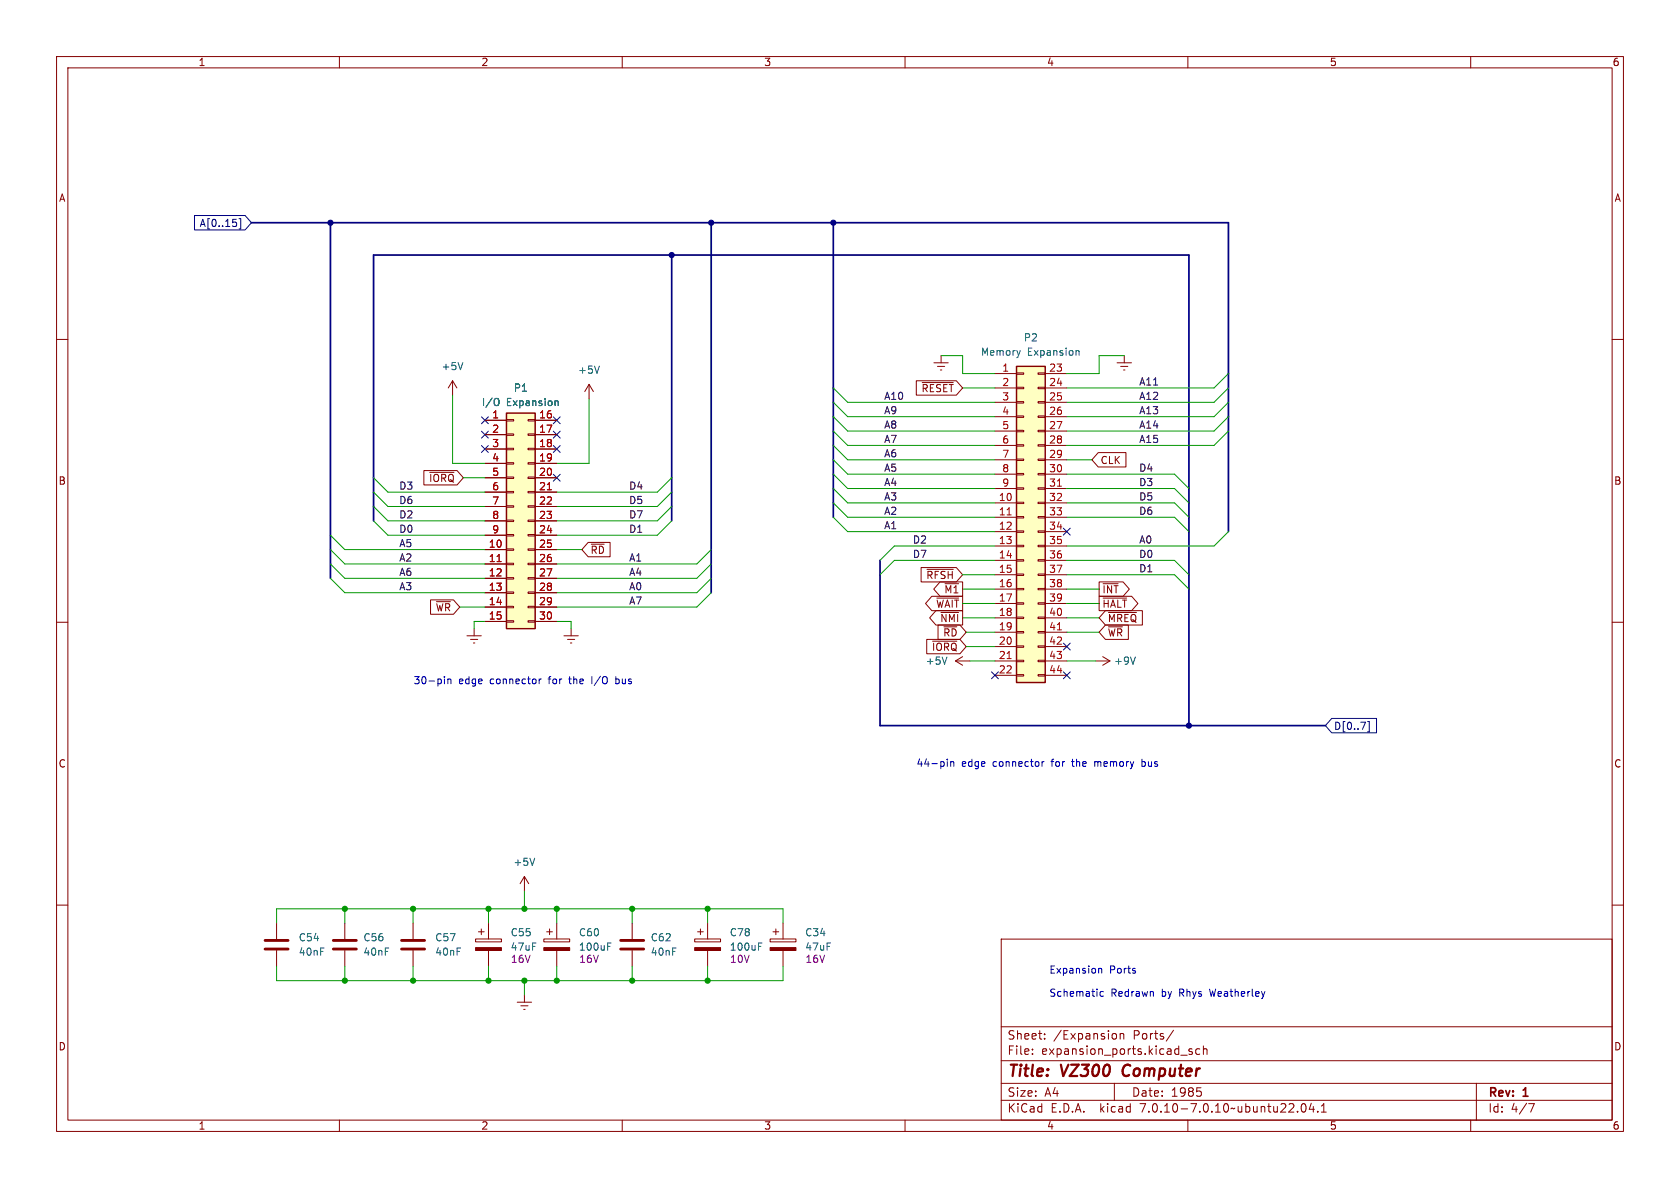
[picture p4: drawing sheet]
<svg xmlns="http://www.w3.org/2000/svg" width="297mm" height="210mm" viewBox="0 0 297 210" stroke-linecap="round" stroke-linejoin="round" font-family="sans-serif">
<g fill="none" stroke="#840000" stroke-width=".18">
<path d="M10 10h277v190h-277zM12 12h273v186h-273zM60 10v2M110 10v2M160 10v2M210 10v2M260 10v2M10 60h2M285 60h2M80 67.3l-.8 1.3M80 67.3v2.6M80 67.3l.8 1.3"/>
<path d="M85.7 74.3h3.8M85.7 76.8h3.8M85.7 79.4h3.8M89.5 79.2h1.3v.3h-1.3zM89.5 76.7h1.3v.3h-1.3zM89.5 74.2h1.3v.2h-1.3zM93.3 79.2h1.3v.3h-1.3zM93.3 76.7h1.3v.3h-1.3zM93.3 74.2h1.3v.2h-1.3zM94.6 74.3h3.8M94.6 76.8h3.8M94.6 79.4h3.8"/>
<path d="M104.1 67.9l-.7 1.3M104.1 67.9v2.6M104.1 67.9l.8 1.3M162 67.3h7.1l1.1 1.3-1.1 1.3h-7.1zM163 67.6h5.5M165.1 64.1h2.5M165.7 64.8h1.3M166.2 65.4h.3M166.4 62.9v1.2M175.9 66h3.8M175.9 68.6h3.8M175.9 71.1h3.8"/>
<path d="M175.9 73.7h3.8M175.9 76.2h3.8M175.9 78.7h3.8M179.7 78.6h1.3v.3h-1.3zM179.7 76.1h1.3v.2h-1.3zM179.7 73.5h1.3v.3h-1.3zM179.7 71h1.3v.2h-1.3zM179.7 68.5h1.3v.2h-1.3zM179.7 65.9h1.3v.3h-1.3zM183.5 78.6h1.3v.3h-1.3zM183.5 76.1h1.3v.2h-1.3zM183.5 73.5h1.3v.3h-1.3z"/>
<path d="M183.5 71h1.3v.2h-1.3zM183.5 68.5h1.3v.2h-1.3zM183.5 65.9h1.3v.3h-1.3zM184.8 66h3.8M184.8 68.6h3.8M184.8 71.1h3.8M184.8 73.7h3.8M184.8 76.2h3.8M184.8 78.7h3.8M197.5 64.1h2.5M198.1 64.8h1.3M198.6 65.4h.3"/>
<path d="M198.8 62.9v1.2M74.9 83.2h5.9l1.1 1.3-1.1 1.2h-5.9zM76 83.5h4.3M85.7 97.2h3.8M85.7 99.7h3.8M85.7 81.9h3.8M85.7 84.5h3.8M85.7 87h3.8M85.7 89.5h3.8M85.7 92.1h3.8M85.7 94.6h3.8M89.5 99.6h1.3v.2h-1.3z"/>
<path d="M89.5 97h1.3v.3h-1.3zM89.5 94.5h1.3v.2h-1.3zM89.5 91.9h1.3v.3h-1.3zM89.5 89.4h1.3v.3h-1.3zM89.5 86.9h1.3v.2h-1.3zM89.5 84.3h1.3v.3h-1.3zM89.5 81.8h1.3v.2h-1.3zM93.3 99.6h1.3v.2h-1.3zM93.3 97h1.3v.3h-1.3zM93.3 94.5h1.3v.2h-1.3zM93.3 91.9h1.3v.3h-1.3zM93.3 89.4h1.3v.3h-1.3z"/>
<path d="M93.3 86.9h1.3v.2h-1.3zM93.3 84.3h1.3v.3h-1.3zM93.3 81.8h1.3v.2h-1.3zM94.6 97.2h3.8M94.6 99.7h3.8M94.6 81.9h3.8M94.6 84.5h3.8M94.6 87h3.8M94.6 89.5h3.8M94.6 92.1h3.8M94.6 94.6h3.8M104 95.9h3.9v2.5h-3.9l-1.1-1.2z"/>
<path d="M104.5 96.2h2.3M175.9 88.9h3.8M175.9 91.4h3.8M175.9 94h3.8M175.9 96.5h3.8M175.9 99.1h3.8M175.9 81.3h3.8M175.9 83.8h3.8M175.9 86.4h3.8M179.7 98.9h1.3v.3h-1.3zM179.7 96.4h1.3v.2h-1.3zM179.7 93.9h1.3v.2h-1.3z"/>
<path d="M179.7 91.3h1.3v.3h-1.3zM179.7 88.8h1.3v.2h-1.3zM179.7 86.2h1.3v.3h-1.3zM179.7 83.7h1.3v.2h-1.3zM179.7 81.2h1.3v.2h-1.3zM183.5 98.9h1.3v.3h-1.3zM183.5 96.4h1.3v.2h-1.3zM183.5 93.9h1.3v.2h-1.3zM183.5 91.3h1.3v.3h-1.3zM183.5 88.8h1.3v.2h-1.3zM183.5 86.2h1.3v.3h-1.3zM183.5 83.7h1.3v.2h-1.3z"/>
<path d="M183.5 81.2h1.3v.2h-1.3zM184.8 88.9h3.8M184.8 91.4h3.8M184.8 94h3.8M184.8 96.5h3.8M184.8 99.1h3.8M184.8 81.3h3.8M184.8 83.8h3.8M184.8 86.4h3.8M194.2 80h4.9v2.6h-4.9l-1.2-1.3zM10 110h2M76.1 106h4.1l1.1 1.3-1.1 1.3h-4.1z"/>
<path d="M77.2 106.4h2.4M82.5 112.4h2.6M83.2 113h1.3M83.7 113.7h.2M83.8 111.1v1.3M85.7 102.2h3.8M85.7 104.8h3.8M85.7 107.3h3.8M85.7 109.9h3.8M89.5 109.7h1.3v.3h-1.3zM89.5 107.2h1.3v.2h-1.3zM89.5 104.6h1.3v.3h-1.3z"/>
<path d="M89.5 102.1h1.3v.3h-1.3zM93.3 109.7h1.3v.3h-1.3zM93.3 107.2h1.3v.2h-1.3zM93.3 104.6h1.3v.3h-1.3zM93.3 102.1h1.3v.3h-1.3zM94.6 102.2h3.8M94.6 104.8h3.8M94.6 107.3h3.8M94.6 109.9h3.8M99.7 112.4h2.5M100.3 113h1.3M100.8 113.7h.3"/>
<path d="M101 111.1v1.3M162.8 100.3h6.3l1.1 1.3-1.1 1.3h-6.3zM163.8 113h5.9l1.1 1.3-1.1 1.3h-5.9zM163.9 100.6h4.6M164.7 105.4h5.5v2.6h-5.5l-1.1-1.3zM164.9 113.3h4.3M165.5 107.9h4.7v2.6h-4.7l-1.2-1.3zM165.6 105.7h3.9M165.8 110.5h3.9l1.1 1.3-1.1 1.2h-3.9zM166.2 102.9h4v2.5h-4l-1.1-1.3zM166.3 108.3h3.2M168.9 116.8l1.3 .8"/>
<path d="M168.9 116.8h2.5M170.2 116.1l-1.3 .7M175.9 116.8h3.8M175.9 101.6h3.8M175.9 104.1h3.8M175.9 106.7h3.8M175.9 109.2h3.8M175.9 111.8h3.8M175.9 114.3h3.8M175.9 119.4h3.8M179.7 119.3h1.3v.2h-1.3zM179.7 116.7h1.3v.3h-1.3z"/>
<path d="M179.7 114.2h1.3v.2h-1.3zM179.7 111.6h1.3v.3h-1.3zM179.7 109.1h1.3v.2h-1.3zM179.7 106.6h1.3v.2h-1.3zM179.7 104h1.3v.3h-1.3zM179.7 101.5h1.3v.2h-1.3zM183.5 119.3h1.3v.2h-1.3zM183.5 116.7h1.3v.3h-1.3zM183.5 114.2h1.3v.2h-1.3zM183.5 111.6h1.3v.3h-1.3zM183.5 109.1h1.3v.2h-1.3zM183.5 106.6h1.3v.2h-1.3z"/>
<path d="M183.5 104h1.3v.3h-1.3zM183.5 101.5h1.3v.2h-1.3zM184.8 116.8h3.8M184.8 101.6h3.8M184.8 104.1h3.8M184.8 106.7h3.8M184.8 109.2h3.8M184.8 111.8h3.8M184.8 114.3h3.8M184.8 119.4h3.8M193.7 116.8h2.5M194.3 102.9h4.2l1.2 1.2-1.2 1.3h-4.2z"/>
<path d="M194.3 105.4h5.8l1.1 1.3-1.1 1.3h-5.8zM194.9 116.1l1.3 .7M195 103.2h2.7M195 105.7h4.2M195.4 107.9h6.6v2.6h-6.6l-1.1-1.3zM195.4 110.5h4.1v2.5h-4.1l-1.1-1.2zM196 108.3h4.9M196.2 116.8l-1.3 .8M285 110h2M10 160h2M92.7 154.9l-.8 1.3M92.7 154.9v2.6"/>
<path d="M92.7 154.9l.8 1.3M285 160h2M48.9 163.2v2.8M48.9 168v2.8M61 163.2v2.8M61 168v2.8M73 163.2v2.8M73 168v2.8M84.1 166h4.5v.5h-4.5zM84.6 164.7h1M85.1 164.2v1M86.4 163.2v2.8"/>
<path d="M86.4 168v2.8M91.4 177.2h2.6M92.1 177.8h1.2M92.6 178.4h.2M92.7 175.9v1.3M96.1 166h4.6v.5h-4.6zM96.6 164.7h1.1M97.2 164.2v1M98.4 163.2v2.8M98.4 168v2.8M111.8 163.2v2.8M111.8 168v2.8"/>
<path d="M122.8 166h4.6v.5h-4.6zM123.3 164.7h1M123.8 164.2v1M125.1 163.2v2.8M125.1 168v2.8M136.1 166h4.6v.5h-4.6zM136.7 164.7h1M137.2 164.2v1M138.4 163.2v2.8M138.4 168v2.8M177 166h108v32h-108zM60 198v2"/>
<path d="M110 198v2M160 198v2M177 194.5h108M177 191.5h108M177 187.5h108M177 181.5h108M182.5 186.3v.1M182.5 185.5v.1M184.7 183.6v.1M184.7 182.8v.1M197 191.5v3M197.1 182.7l.3 .3v.4l-.3 .3"/>
<path d="M198 182.8l.2-.1 .4 .1 .1 .9M198 182.7v1M207.5 182.1l-1.3 2M208.7 186.5h1.2M210 198v2M210.7 185.5l-.3-.1-.2 .2v.2l.5 .2v.3h-.5M212.1 185.5l-.4-.1-.3 .3v.4l.1 .2h.6M212.2 192.9l.2 .3-.2 .5M212.7 185.5l.3-.1 .3 .1 .1 .9M212.7 184.9v1.5M229.4 196.5v.1M230.2 195.2l.2-.1a.81 .81 0 0 1 .6 .6 .81 .81 0 0 1-.3 .8l-.2 .1a.81 .81 0 0 1-.3-1.4z"/>
<path d="M231.8 195l-.3 1.1h.9M232.2 195.6v1M233 196.5v.1M233.6 196.6h.9M233.6 195.5l.4-.4v1.5M260 198v2M261 191.5v6.5M270.2 195.1h1l-.6 1.5"/>
</g>
<path d="M198.8 188.5a1.27 1.27 0 0 0-.1 1.6" fill="none" stroke="#840000" stroke-width=".4"/>
<g fill="none" stroke="#006464" stroke-width=".18">
<path d="M81.8 64.1l-.4 1.2M87.9 70.4l.1 .1a.81 .81 0 0 1-.1 1.2M98.2 70.9h.4l.1 .8M106 64.7l-.5 1.3M180.4 62l-.3 .8M190.3 62h.4l.1 .8M167.4 116.1l-.4 1.3M200.7 116.1l-.4 1.3M94.5 151.7l-.4 1.3M107.4 167.3h.4M107.4 166.7h.6M134.1 167.3h.4"/>
<path d="M134.1 166.7h.6"/>
</g>
<g fill="#ffffc2" stroke="#ffffc2" stroke-width=".18">
<path d="M89.5 73h5.1v38.1h-5.1z"/>
<path d="M179.7 64.8h5.1v55.9h-5.1z"/>
</g>
<path d="M89.5 73h5.1v38.1h-5.1zM179.7 64.8h5.1v55.9h-5.1z" fill="none" stroke="#840000" stroke-width=".25"/>
<path d="M87.9 99.3h.7M96.8 86.6h.7M178 91h.8M186.9 85.9h.8M178 116.4h.8M186.9 111.3h.8" fill="none" stroke="#a90000" stroke-width=".18"/>
<path d="M46.9 167.8h4M46.9 166.2h4M58.9 167.8h4.1M58.9 166.2h4.1M71 167.8h4.1M71 166.2h4.1M109.7 167.8h4.1M109.7 166.2h4.1" fill="none" stroke="#840000" stroke-width=".51"/>
<g fill="#840000" stroke="#840000" stroke-width=".18">
<path d="M96.1 167.5h4.6v.5h-4.6z"/>
<path d="M84.1 167.5h4.5v.5h-4.5z"/>
<path d="M136.1 167.5h4.6v.5h-4.6z"/>
<path d="M122.8 167.5h4.6v.5h-4.6z"/>
</g>
<g fill="none" stroke="#000084" stroke-width=".18">
<path d="M34.4 38.1h8.9l1.1 1.3-1.1 1.2h-8.9zM41.8 39.4v.5M42.3 38.6h.3v1.9h-.3M85.1 78.8l1.2 1.2M85.1 76.2l1.2 1.2M85.1 73.7l1.2 1.2M86.3 78.8l-1.2 1.2M86.3 76.2l-1.2 1.2M86.3 73.7l-1.2 1.2M97.8 76.2l1.2 1.2M97.8 78.8l1.2 1.2M97.8 73.7l1.2 1.2"/>
<path d="M99 76.2l-1.2 1.2M99 78.8l-1.2 1.2M99 73.7l-1.2 1.2M97.8 83.8l1.2 1.3M99 83.8l-1.2 1.3M188 93.4l1.2 1.2M189.2 93.4l-1.2 1.2M175.3 118.8l1.2 1.2M176.5 118.8l-1.2 1.2M188 118.8l1.2 1.2M188 113.7l1.2 1.2M189.2 118.8l-1.2 1.2"/>
<path d="M189.2 113.7l-1.2 1.2M235.4 127h8v2.5h-8l-1.1-1.2zM241.8 127.5h.3v1.9h-.3"/>
</g>
<g fill="none" stroke="#0000c2" stroke-width=".18">
<path d="M78.6 119.6v.1M104.6 119.6v1.3M108.9 119.6v1.3M78.6 120v.9M79.2 120v.9M79.2 120.1l.2-.1 .3 .1v.8M95.3 120v.9M95.7 120l-.4 .3M108.9 120.8l.3 .1M109.2 120l-.3 .1M167.5 134.2v.1M167.5 134.6v.9"/>
<path d="M168.1 134.6v.9M168.1 134.8l.2-.2 .3 .1v.8M184.2 134.6v.9M184.6 134.6l-.4 .3M193.5 134.6v.9M193.7 134.6l-.2 .2M201.9 134.2v1.3M201.9 135.4l.3 .1M202.2 134.6l-.3 .1M194.2 171.2v.8M194.2 171.3l.2-.1h.3l.1 .8M195.1 175.3h-.4l-.2 .2 .1 .6h.5"/>
</g>
<path d="M44.4 39.4h172.8v54.6M58.4 39.4v62.8M125.7 39.4v65.4M147.3 39.4v52M118.7 45.1v47M66 92.1v-47h144.2v83.2M155.6 99.1v29.2h78.7" fill="none" stroke="#000084" stroke-width=".3"/>
<g fill="none" stroke="#009600" stroke-width=".18">
<path d="M80 69.9v12h5.7M104.1 70.5v11.4h-5.7M147.3 71.1l2.6 2.6h26M147.3 68.6l2.6 2.5h26M147.3 73.7l2.6 2.5h26M147.3 76.2l2.6 2.5h26M147.3 78.7l2.6 2.6h26M166.4 62.9h3.8v3.1h5.7M170.2 68.6h5.7M198.8 62.9h-4.5v3.1h-5.7M217.2 71.1l-2.6 2.6h-26M217.2 68.6l-2.6 2.5h-26"/>
<path d="M217.2 66l-2.6 2.6h-26M217.2 73.7l-2.6 2.5h-26M217.2 76.2l-2.6 2.5h-26M58.4 97.2l2.6 2.5h24.7M58.4 94.6l2.6 2.6h24.7M58.4 99.7l2.6 2.5h24.7M66 92.1l2.6 2.5h17.1M66 87l2.6 2.5h17.1M66 89.5l2.6 2.6h17.1M66 84.5l2.6 2.5h17.1M81.9 84.5h3.8M98.4 97.2h4.5"/>
<path d="M118.7 92.1l-2.5 2.5h-17.8M118.7 87l-2.5 2.5h-17.8M118.7 89.5l-2.5 2.6h-17.8M118.7 84.5l-2.5 2.5h-17.8M125.7 97.2l-2.5 2.5h-24.8M125.7 99.7l-2.5 2.5h-24.8M147.3 91.4l2.6 2.6h26M147.3 88.9l2.6 2.5h26M147.3 86.4l2.6 2.5h26M147.3 81.3l2.6 2.5h26M147.3 83.8l2.6 2.6h26M175.9 99.1h-17.8l-2.5 2.5"/>
<path d="M175.9 96.5h-17.8l-2.5 2.6M188.6 99.1h19l2.6 2.5M188.6 91.4h19l2.6 2.6M188.6 88.9h19l2.6 2.5M188.6 83.8h19l2.6 2.6M188.6 81.3h4.4M188.6 86.4h19l2.6 2.5M217.2 94l-2.6 2.5h-26M58.4 102.2l2.6 2.6h24.7M81.3 107.3h4.4M85.7 109.9h-1.9v1.2M98.4 109.9h2.6v1.2"/>
<path d="M125.7 102.2l-2.5 2.6h-24.8M125.7 104.8l-2.5 2.5h-24.8M170.2 106.7h5.7M170.2 104.1h5.7M170.2 109.2h5.7M170.2 101.6h5.7M170.8 114.3h5.1M170.8 111.8h5.1M171.4 116.8h4.5M188.6 106.7h5.7M188.6 104.1h5.7M188.6 109.2h5.7"/>
<path d="M188.6 101.6h19l2.6 2.5M188.6 116.8h5.1M188.6 111.8h5.7M92.7 157.5v3.2M48.9 163.2v-2.5h89.5v2.5M48.9 170.8v2.6h89.5v-2.6M61 160.7v2.5M61 170.8v2.6M73 160.7v2.5M73 170.8v2.6M86.4 160.7v2.5M86.4 170.8v2.6"/>
<path d="M92.7 173.4v2.5M98.4 160.7v2.5M98.4 170.8v2.6M111.8 160.7v2.5M111.8 170.8v2.6M125.1 160.7v2.5M125.1 170.8v2.6"/>
</g>
<g fill="#000084" stroke="#000084" stroke-width=".18">
<circle cx="210.2" cy="128.3" r=".46"/>
<circle cx="125.7" cy="39.4" r=".46"/>
<circle cx="147.3" cy="39.4" r=".46"/>
<circle cx="118.7" cy="45.1" r=".46"/>
<circle cx="58.4" cy="39.4" r=".46"/>
</g>
<g fill="#009600" stroke="#009600" stroke-width=".18">
<circle cx="125.1" cy="160.7" r=".46"/>
<circle cx="125.1" cy="173.4" r=".46"/>
<circle cx="111.8" cy="173.4" r=".46"/>
<circle cx="98.4" cy="173.4" r=".46"/>
<circle cx="98.4" cy="160.7" r=".46"/>
<circle cx="73" cy="160.7" r=".46"/>
<circle cx="73" cy="173.4" r=".46"/>
<circle cx="61" cy="173.4" r=".46"/>
<circle cx="86.4" cy="173.4" r=".46"/>
<circle cx="92.7" cy="173.4" r=".46"/>
<circle cx="111.8" cy="160.7" r=".46"/>
<circle cx="86.4" cy="160.7" r=".46"/>
<circle cx="92.7" cy="160.7" r=".46"/>
<circle cx="61" cy="160.7" r=".46"/>
</g>
<g font-size="2.8" fill="#840000">
<text x="178" y="190.9">Title:</text>
<text x="187.7" y="190.9">VZ300</text>
<text x="199.3" y="190.9">Computer</text>
</g>
<g font-size="2.1" fill="#840000">
<text x="178" y="184">Sheet:</text>
<text x="186.2" y="184">/Expansion</text>
<text x="200.4" y="184">Ports/</text>
<text x="178" y="186.7">File:</text>
<text x="184.1" y="186.7">expansion_ports.kicad_sch</text>
<text x="178" y="196.9">KiCad</text>
<text x="178" y="194.1">Size:</text>
<text x="184.7" y="194.1">A4</text>
<text x="185.7" y="196.9">E.D.A.</text>
<text x="194.6" y="196.9">kicad</text>
<text x="200" y="194.1">Date:</text>
<text x="201.8" y="196.9">7.0.10-7.0.10~ubuntu22.04.1</text>
<text x="207" y="194.1">1985</text>
<text x="263" y="194.3">Rev:</text>
<text x="263" y="196.9">Id:</text>
<text x="267.1" y="196.9">4/7</text>
<text x="269.4" y="194.3">1</text>
</g>
<g font-size="1.8" fill="#840000">
<text x="35" y="11.9">1</text>
<text x="85" y="11.9">2</text>
<text x="135" y="11.9">3</text>
<text x="185" y="11.9">4</text>
<text x="235" y="11.9">5</text>
<text x="285" y="11.9">6</text>
<text x="10.3" y="35.9">A</text>
<text x="285.3" y="35.9">A</text>
<text x="162.8" y="69.5">~{RESET}</text>
<text x="194.5" y="82.2">CLK</text>
<text x="10.3" y="85.9">B</text>
<text x="75.7" y="85.4">~{IORQ}</text>
<text x="285.3" y="85.9">B</text>
<text x="104.3" y="98.1">~{RD}</text>
<text x="163.6" y="102.6">~{RFSH}</text>
<text x="165.4" y="107.6">~{WAIT}</text>
<text x="166.8" y="105.1">~{M1}</text>
<text x="194.8" y="105.1">~{INT}</text>
<text x="194.8" y="107.6">~{HALT}</text>
<text x="76.9" y="108.3">~{WR}</text>
<text x="166.1" y="110.2">~{NMI}</text>
<text x="166.6" y="112.7">~{RD}</text>
<text x="195.7" y="110.2">~{MREQ}</text>
<text x="195.7" y="112.7">~{WR}</text>
<text x="164.6" y="115.3">~{IORQ}</text>
<text x="10.3" y="135.9">C</text>
<text x="285.3" y="135.9">C</text>
<text x="10.3" y="185.9">D</text>
<text x="285.3" y="185.9">D</text>
<text x="35" y="199.9">1</text>
<text x="85" y="199.9">2</text>
<text x="135" y="199.9">3</text>
<text x="185" y="199.9">4</text>
<text x="235" y="199.9">5</text>
<text x="285" y="199.9">6</text>
</g>
<g font-size="1.8" fill="#000084">
<text x="35.2" y="40.3">A[0..15]</text>
<text x="235.7" y="129.2">D[0..7]</text>
</g>
<g font-size="1.8" fill="#006464">
<text x="78" y="65.6">+5V</text>
<text x="173.3" y="63.1">Memory</text>
<text x="180.9" y="60.6">P2</text>
<text x="181.6" y="63.1">Expansion</text>
<text x="85.1" y="72">I/O</text>
<text x="89.5" y="72">Expansion</text>
<text x="90.7" y="69.4">P1</text>
<text x="102.1" y="66.3">+5V</text>
<text x="163.6" y="117.7">+5V</text>
<text x="196.9" y="117.7">+9V</text>
<text x="90.7" y="153.3">+5V</text>
<text x="52.7" y="166.6">C54</text>
<text x="64.1" y="166.6">C56</text>
<text x="76.8" y="166.6">C57</text>
<text x="90.2" y="165.7">C55</text>
<text x="102.2" y="165.7">C60</text>
<text x="114.9" y="166.6">C62</text>
<text x="128.9" y="165.7">C78</text>
<text x="142.2" y="165.7">C34</text>
<text x="52.7" y="169.1">40nF</text>
<text x="64.1" y="169.1">40nF</text>
<text x="76.8" y="169.1">40nF</text>
<text x="90.2" y="168.2">47uF</text>
<text x="102.2" y="168.2">100uF</text>
<text x="114.9" y="169.1">40nF</text>
<text x="128.9" y="168.2">100uF</text>
<text x="142.2" y="168.2">47uF</text>
</g>
<g font-size="1.8" fill="#a90000">
<text x="177.1" y="65.8">1</text>
<text x="185.4" y="65.8">23</text>
<text x="177.1" y="68.3">2</text>
<text x="177.1" y="70.9">3</text>
<text x="185.4" y="68.3">24</text>
<text x="185.4" y="70.9">25</text>
<text x="86.9" y="74">1</text>
<text x="86.9" y="76.6">2</text>
<text x="95.2" y="74">16</text>
<text x="95.2" y="76.6">17</text>
<text x="177.1" y="73.4">4</text>
<text x="177.1" y="75.9">5</text>
<text x="185.4" y="73.4">26</text>
<text x="185.4" y="75.9">27</text>
<text x="86.9" y="79.1">3</text>
<text x="86.9" y="81.7">4</text>
<text x="95.2" y="79.1">18</text>
<text x="95.2" y="81.7">19</text>
<text x="177.1" y="78.5">6</text>
<text x="177.1" y="81">7</text>
<text x="177.1" y="83.6">8</text>
<text x="185.4" y="78.5">28</text>
<text x="185.4" y="81">29</text>
<text x="185.4" y="83.6">30</text>
<text x="86.9" y="84.2">5</text>
<text x="86.9" y="86.7">6</text>
<text x="86.9" y="89.3">7</text>
<text x="95.2" y="84.2">20</text>
<text x="95.2" y="86.7">21</text>
<text x="95.2" y="89.3">22</text>
<text x="176.5" y="88.6">10</text>
<text x="177.1" y="86.1">9</text>
<text x="185.4" y="86.1">31</text>
<text x="185.4" y="88.6">32</text>
<text x="86.9" y="91.8">8</text>
<text x="86.9" y="94.4">9</text>
<text x="95.2" y="91.8">23</text>
<text x="95.2" y="94.4">24</text>
<text x="176.5" y="91.2">11</text>
<text x="176.5" y="93.7">12</text>
<text x="185.4" y="91.2">33</text>
<text x="185.4" y="93.7">34</text>
<text x="86.3" y="96.9">10</text>
<text x="86.3" y="99.4">11</text>
<text x="86.3" y="102">12</text>
<text x="95.2" y="96.9">25</text>
<text x="95.2" y="99.4">26</text>
<text x="95.2" y="102">27</text>
<text x="176.5" y="96.3">13</text>
<text x="176.5" y="98.8">14</text>
<text x="176.5" y="101.3">15</text>
<text x="185.4" y="96.3">35</text>
<text x="185.4" y="98.8">36</text>
<text x="185.4" y="101.3">37</text>
<text x="86.3" y="104.5">13</text>
<text x="86.3" y="107.1">14</text>
<text x="95.2" y="104.5">28</text>
<text x="95.2" y="107.1">29</text>
<text x="176.5" y="103.9">16</text>
<text x="176.5" y="106.4">17</text>
<text x="185.4" y="103.9">38</text>
<text x="185.4" y="106.4">39</text>
<text x="86.3" y="109.6">15</text>
<text x="95.2" y="109.6">30</text>
<text x="176.5" y="109">18</text>
<text x="176.5" y="111.5">19</text>
<text x="185.4" y="109">40</text>
<text x="185.4" y="111.5">41</text>
<text x="176.5" y="114">20</text>
<text x="176.5" y="116.6">21</text>
<text x="176.5" y="119.1">22</text>
<text x="185.4" y="114">42</text>
<text x="185.4" y="116.6">43</text>
<text x="185.4" y="119.1">44</text>
</g>
<g font-size="1.8" fill="#0f0f0f">
<text x="156.2" y="70.8">A10</text>
<text x="201.3" y="68.2">A11</text>
<text x="201.3" y="70.8">A12</text>
<text x="156.2" y="73.3">A9</text>
<text x="156.2" y="75.9">A8</text>
<text x="201.3" y="73.3">A13</text>
<text x="201.3" y="75.9">A14</text>
<text x="156.2" y="83.5">A5</text>
<text x="156.2" y="80.9">A6</text>
<text x="156.2" y="78.4">A7</text>
<text x="201.3" y="78.4">A15</text>
<text x="201.3" y="83.5">D4</text>
<text x="70.5" y="86.6">D3</text>
<text x="70.5" y="89.2">D6</text>
<text x="111.1" y="86.6">D4</text>
<text x="111.1" y="89.2">D5</text>
<text x="156.2" y="86">A4</text>
<text x="156.2" y="88.6">A3</text>
<text x="201.3" y="88.6">D5</text>
<text x="201.3" y="86">D3</text>
<text x="70.5" y="94.3">D0</text>
<text x="70.5" y="91.7">D2</text>
<text x="111.1" y="91.7">D7</text>
<text x="111.1" y="94.3">D1</text>
<text x="156.2" y="93.6">A1</text>
<text x="156.2" y="91.1">A2</text>
<text x="201.3" y="91.1">D6</text>
<text x="70.5" y="96.8">A5</text>
<text x="70.5" y="101.9">A6</text>
<text x="70.5" y="99.3">A2</text>
<text x="111.1" y="99.3">A1</text>
<text x="111.1" y="101.9">A4</text>
<text x="161.3" y="96.2">D2</text>
<text x="161.3" y="98.7">D7</text>
<text x="201.3" y="101.3">D1</text>
<text x="201.3" y="98.7">D0</text>
<text x="201.3" y="96.2">A0</text>
<text x="70.5" y="104.4">A3</text>
<text x="111.1" y="107">A7</text>
<text x="111.1" y="104.4">A0</text>
</g>
<g font-size="1.8" fill="#0000c2">
<text x="73" y="121">30-pin</text>
<text x="81.1" y="121">edge</text>
<text x="86.7" y="121">connector</text>
<text x="97.3" y="121">for</text>
<text x="101.1" y="121">the</text>
<text x="105.2" y="121">I/O</text>
<text x="109.7" y="121">bus</text>
<text x="161.9" y="135.6">44-pin</text>
<text x="170" y="135.6">edge</text>
<text x="175.6" y="135.6">connector</text>
<text x="186.2" y="135.6">for</text>
<text x="190" y="135.6">the</text>
<text x="194.1" y="135.6">memory</text>
<text x="202.7" y="135.6">bus</text>
<text x="185.4" y="172.2">Expansion</text>
<text x="196.1" y="172.2">Ports</text>
<text x="185.4" y="176.3">Schematic</text>
<text x="196.4" y="176.3">Redrawn</text>
<text x="205.5" y="176.3">by</text>
<text x="208.8" y="176.3">Rhys</text>
<text x="214.4" y="176.3">Weatherley</text>
</g>
<g font-size="1.8" fill="#840084">
<text x="90.2" y="170.4">16V</text>
<text x="102.3" y="170.4">16V</text>
<text x="129" y="170.4">10V</text>
<text x="142.3" y="170.4">16V</text>
</g>
</svg>
